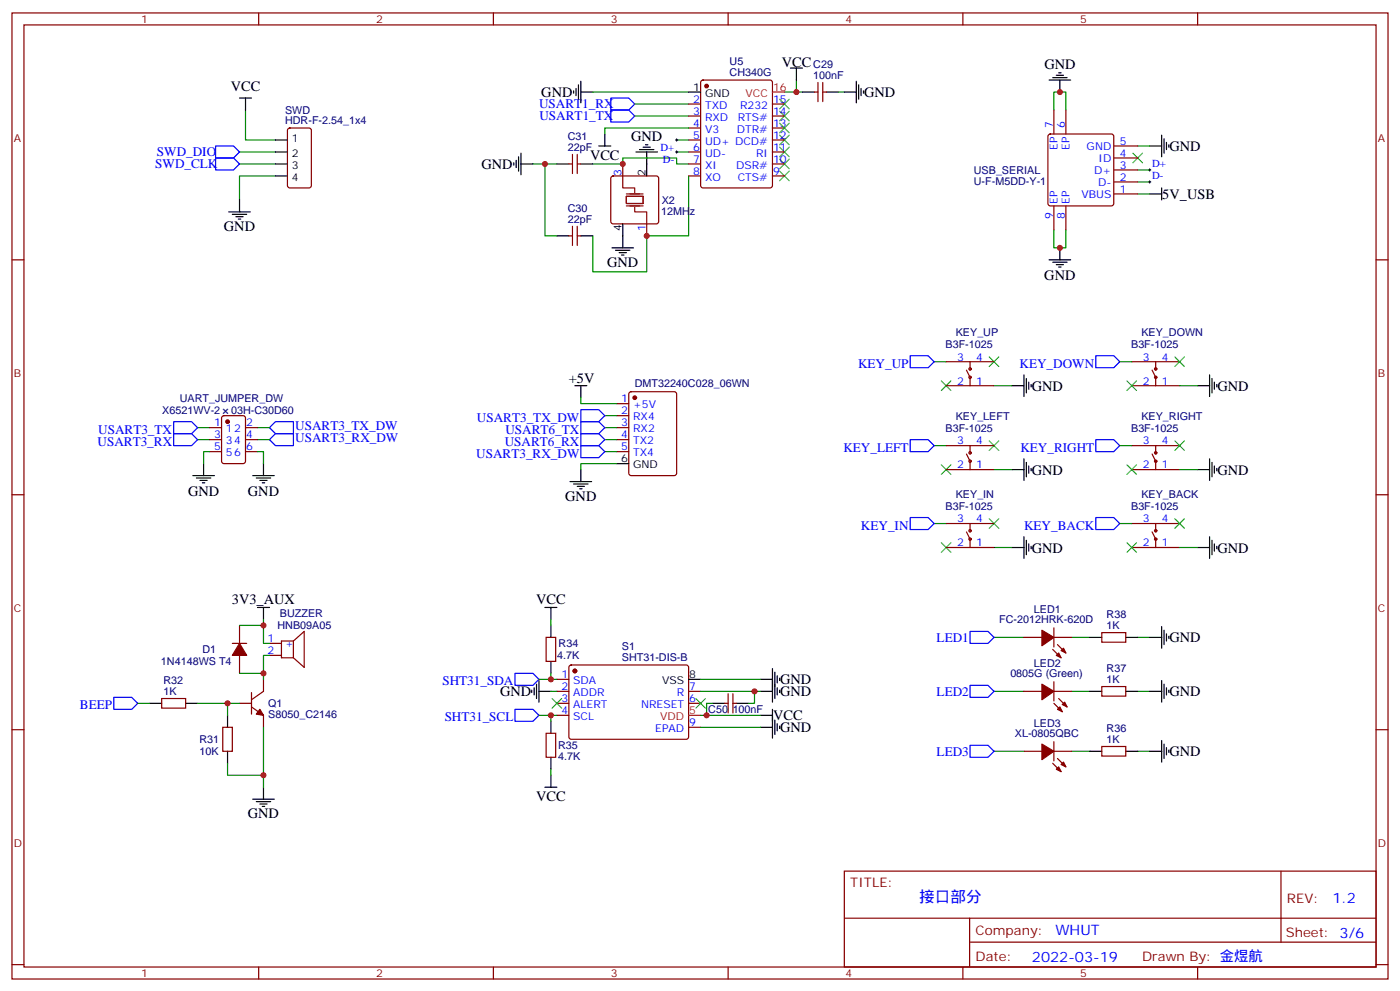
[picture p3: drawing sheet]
<svg xmlns="http://www.w3.org/2000/svg" width="412mm" height="292mm" viewBox="0 0 412 292" stroke-linecap="round" stroke-linejoin="round" font-family="sans-serif">
<g fill="none" stroke="#870000" stroke-width=".35">
<path d="M3.5 3.8h405.4v284.3h-405.4zM7.1 7.3h398.2v277.3h-398.2zM76.2 3.8v3.5M145.3 3.8v3.5M214.5 3.8v3.5M283.6 3.8v3.5M352.8 3.8v3.5M84.9 37.9l.5-.2h5.6l.7 .4v16.5l-.4 .7h-5.9l-.7-.4v-16.5zM202.8 30.6h3.6M202.8 34.1h3.6M202.8 37.7h3.6M206.6 23.8l.5-.2h19.7l.7 .4v30.6l-.4 .7h-20l-.7-.4v-30.6z"/>
<path d="M227.5 30.6h3.6M227.5 34.1h3.6M227.5 37.7h3.6M239.9 27.1h1M240.9 24.3v5.6M242.4 24.3v5.6M242.4 27.1h1M308.9 39.6l.5-.2h18l.5 .2 .2 .5v19.8l-.3 .5-.4 .2h-18l-.5-.2-.2-.5v-19.8zM310.4 32.4v7M314 32.4v7M167.6 48.3h1M168.6 45.4v5.7"/>
<path d="M170 45.4v5.7M170 48.3h1.1M180.2 52l.4-.2h12.7l.5 .2 .2 .5v12.7l-.2 .5-.5 .2h-12.7l-.5-.2-.2-.5v-12.7zM183.4 48.3v3.5M202.8 48.3h3.6M202.8 41.2h3.6M202.8 44.7h3.6M202.8 51.8h3.6M227.5 48.3h3.6M227.5 41.2h3.6M227.5 44.7h3.6M227.5 51.8h3.6"/>
<path d="M328.1 57.1h7M328.1 53.6h7M328.1 50h7M328.1 46.5h7M328.1 43h7M3.5 76.5h3.6M167.6 69.4h1M168.6 66.6v5.6M170 66.6v5.6M170 69.4h1.1M190.5 65.9v3.5M310.4 60.6v7.1"/>
<path d="M314 60.6v7.1M405.3 76.5h3.6M181.7 118.8h3.5M185.4 115.5l.5-.2h12.7l.7 .4v23.6l-.4 .6-13 .1-.6-.5-.1-23.5zM278.7 106.5h14.1M278.7 113.5h14.1M284.7 108.9l1.1 2.2v2.4M285.8 106.5v2.4M333.4 106.5h14.1M333.4 113.5h14.1M339.4 108.9l1 2.2v2.4M340.4 106.5v2.4"/>
<path d="M61.7 125.9h3.6M61.7 129.4h3.6M61.7 132.9h3.6M65.5 122.5l.5-.2h5.6l.7 .5v12.9l-.4 .7-5.9 .1-.7-.5v-13zM72.3 125.9h3.5M72.3 129.4h3.5M72.3 132.9h3.5M181.7 122.3h3.5M181.7 125.9h3.5M181.7 129.4h3.5M181.7 132.9h3.5M278.7 131.2h14.1"/>
<path d="M278.7 138.2h14.1M284.7 133.6l1.1 2.1v2.5M285.8 131.2v2.4M333.4 131.2h14.1M333.4 138.2h14.1M339.4 133.6l1 2.1v2.5M340.4 131.2v2.4M3.5 145.6h3.6M278.7 154.1h14.1M284.7 156.6l1.1 2.1v2.4M285.8 154.1v2.5M333.4 154.1h14.1"/>
<path d="M339.4 156.6l1 2.1v2.4M340.4 154.1v2.5M405.3 145.6h3.6M278.7 161.1h14.1M333.4 161.1h14.1M68.4 189.4h4.3M70.6 184.1v5.3M70.6 192.9v5.3M77.6 200v3.5l-3.5 2.5M79.4 189.4h3.5M79.4 192.9h3.5M86.4 188.7l3.2-2.9v10.6l-3.2-2.8"/>
<path d="M86.4 188.7v4.9M86.4 188.7h-3.5v4.9h3.5M160.9 187.6h2.8v7.1h-2.8zM164 200h3.6M167.8 195.9l.5-.2 34.1 .1 .4 .6v20.8l-.7 .4-34.1-.1-.4-.6v-20.5zM301.6 187.6h5.3M310.1 191.1l2.5 2.5M310.4 184.8v5.6M310.4 187.6h5.3M311.5 189.7l2.5 2.5M324.6 186.2h7v2.8h-7zM3.5 214.8h3.6"/>
<path d="M47.6 205.6h7.1v2.8h-7.1zM65.6 214.1h2.8v7h-2.8zM70.6 207h3.5M74.1 208.1l3.5 2.4v3.6M74.1 203.8v6.4M160.9 215.8h2.8v7.1h-2.8zM164 207h3.6M164 203.5h3.6M164 210.5h3.6M202.8 207h3.6M202.8 203.5h3.6M202.8 214.1h3.6"/>
<path d="M213.4 207h1.1M214.5 204.2v5.6M215.9 207h1.1M215.9 204.2v5.6M301.6 203.5h5.3M310.4 200.7v5.6M310.4 218.3v5.6M310.4 203.5h5.3M310.4 207l2.5 2.5M311.9 205.6l2.4 2.5M324.6 219.7h7v2.8h-7zM324.6 202.1h7v2.8h-7z"/>
<path d="M405.3 214.8h3.6M301.6 221.1h5.3M310.1 224.6l2.5 2.5M310.4 221.1h5.3M311.5 223.2l2.5 2.5M248.7 256.4h156.6v28.2h-156.6zM377.3 256.4v20.9M248.7 270.2h156.5M285.6 277.3h119.6M285.6 270.2v14.2M3.5 283.9h3.6M76.2 284.6v3.5"/>
<path d="M145.3 284.6v3.5M214.5 284.6v3.5M283.6 284.6v3.5M352.8 284.6v3.5M405.3 283.9h3.6"/>
<circle cx="285.8" cy="111.1" r=".35"/>
<circle cx="285.8" cy="108.6" r=".35"/>
<circle cx="340.4" cy="111.1" r=".35"/>
<circle cx="340.4" cy="108.6" r=".35"/>
<circle cx="285.8" cy="133.3" r=".35"/>
<circle cx="285.8" cy="135.7" r=".35"/>
<circle cx="340.4" cy="133.3" r=".35"/>
<circle cx="340.4" cy="135.7" r=".35"/>
<circle cx="285.8" cy="156.2" r=".35"/>
<circle cx="285.8" cy="158.7" r=".35"/>
<circle cx="340.4" cy="156.2" r=".35"/>
<circle cx="340.4" cy="158.7" r=".35"/>
</g>
<g fill="#870000" stroke="#870000" stroke-width=".35">
<path d="M76.6 208.8l1 1.7-2.1-.3z"/>
<path d="M70.6 189.4l2.1 3.5h-4.3z"/>
<path d="M312.6 191.5l.7-.7 .7 1.4z"/>
<path d="M311.1 192.9l.8-.7 .7 1.4z"/>
<path d="M306.9 185.5l3.5 2.1-3.5 2.5z"/>
<path d="M312.9 207.4l.7-.7 .7 1.4z"/>
<path d="M311.5 208.8l.7-.7 .7 1.4z"/>
<path d="M306.9 201.4l3.5 2.1-3.5 2.5z"/>
<path d="M312.6 225l.7-.7 .7 1.4z"/>
<path d="M311.1 226.4l.8-.7 .7 1.4z"/>
<path d="M306.9 219l3.5 2.1-3.5 2.5z"/>
<circle cx="187" cy="117.1" r=".53"/>
<circle cx="208.1" cy="25.3" r=".53"/>
<circle cx="67" cy="124.1" r=".53"/>
<circle cx="169.3" cy="197.5" r=".53"/>
</g>
<g fill="none" stroke="#000" stroke-width=".35">
<path d="M70.6 28.9h3.5M72.3 28.9v3.5M169 26.7v.7M169.7 26v2.2M170.4 25v4.2M171.1 27.1h3.5M171.1 23.9v6.4M178.2 39.4v3.6M202.8 27.1h3.6M232.8 20h3.6M234.6 20v3.6M236.4 27.1h3.5"/>
<path d="M243.4 27.1h3.5M248.7 27.1h3.5M252.2 23.9v6.4M252.9 25v4.2M253.6 26v2.2M254.4 26.7v.7M309 23.6h6.4M310.1 22.9h4.2M311.1 22.2h2.2M311.9 21.4h.7M312.2 23.6v3.5M342.2 39.8v6.3"/>
<path d="M70.6 58.8v3.6M81.1 44.7h3.6M81.1 48.3h3.6M81.1 41.2h3.6M81.1 51.8h3.6M151.3 47.9v.7M152 47.2v2.1M152.8 46.1v4.3M153.5 48.3h3.5M153.5 45.1v6.3M164 48.3h3.6M171.1 48.3h3.5"/>
<path d="M176.4 43h3.5M187.3 44.7h6.4M188.4 44h4.2M189.4 43.3h2.2M190.1 42.6h.8M190.5 44.7v7.1M338.7 43h3.5M338.7 57.1h3.5M342.2 55.3v3.5M342.9 40.9v4.2M343.6 41.9v2.1M344.3 42.6v.7"/>
<path d="M67.4 62.4h6.3M68.4 63.1h4.3M69.5 63.8h2.1M70.2 64.5h.7M164 69.4h3.6M171.1 69.4h3.5M180.3 73h6.3M181.3 73.7h4.3M182.4 74.4h2.1M183.1 75.1h.7M183.4 65.9v7.1M309 76.5h6.4"/>
<path d="M310.1 77.2h4.2M311.1 77.9h2.2M311.9 78.6h.7M312.2 73v3.5M169.3 113.5h3.6M171.1 113.5v3.6M298.1 113.5h3.5M301.6 110.3v6.4M302.3 111.4v4.2M303 112.5v2.1M303.7 113.2v.7M352.8 113.5h3.5"/>
<path d="M356.3 110.3v6.4M357 111.4v4.2M357.7 112.5v2.1M358.4 113.2v.7M56.8 140h6.3M60 136.5v3.5M74.4 140h6.4M77.6 136.5v3.5M171.1 138.2v3.5M181.7 136.5h3.5M298.1 138.2h3.5M301.6 135v6.4"/>
<path d="M302.3 136.1v4.2M303 137.2v2.1M303.7 137.9v.7M352.8 138.2h3.5M356.3 135v6.4M357 136.1v4.2M357.7 137.2v2.1M358.4 137.9v.7M57.9 140.7h4.2M58.9 141.4h2.1M59.6 142.1h.7M75.5 140.7h4.2"/>
<path d="M76.6 141.4h2.1M77.3 142.1h.7M167.9 141.7h6.4M169 142.5h4.2M170 143.2h2.2M170.7 143.9h.7M301.6 158v6.3M302.3 159v4.3M356.3 158v6.3M357 159v4.3M75.8 178.8h3.6M77.6 178.8v3.5"/>
<path d="M160.5 178.8h3.5M162.3 178.8v3.5M298.1 161.1h3.5M303 160.1v2.1M303.7 160.8v.7M352.8 161.1h3.5M357.7 160.1v2.1M358.4 160.8v.7M162.3 184.1v3.5M162.3 194.7v3.5M202.8 200h3.6M224 200h3.5"/>
<path d="M227.5 196.8v9.9M228.2 197.8v7.8M229 198.9v2.1M229.7 199.6v.7M321 187.6h3.6M331.6 187.6h3.5M338.7 187.6h3.5M342.2 184.4v6.4M342.9 185.5v4.2M343.6 186.5v2.2M344.3 187.3v.7M44.1 207h3.5"/>
<path d="M54.7 207h3.5M67 210.5v3.6M156.6 203.1v.7M157.3 202.4v2.1M158 201.4v4.2M158.7 203.5h3.6M158.7 200.3v6.4M162.3 212.3v3.5M209.9 207h3.5M217 207h3.5M224 210.5h3.5M224 203.5h3.5"/>
<path d="M224 214.1h3.5M227.5 208.8v8.4M228.2 211.9v4.3M229 202.4v2.1M229 213v2.1M229.7 203.1v.7M229.7 213.7v.7M321 203.5h3.6M331.6 203.5h3.5M338.7 203.5h3.5M342.2 200.3v6.4M342.2 217.9v6.4"/>
<path d="M342.9 201.4v4.2M342.9 219v4.2M343.6 202.4v2.1M344.3 203.1v.7M67 221.1v3.5M74.4 235.2h6.4M75.5 235.9h4.2M76.6 236.6h2.1M77.3 237.3h.7M77.6 231.7v3.5M160.5 231.7h3.5M162.3 222.9v3.5"/>
<path d="M162.3 228.2v3.5M321 221.1h3.6M331.6 221.1h3.5M338.7 221.1h3.5M343.6 220.1v2.1M344.3 220.8v.7"/>
</g>
<g fill="none" stroke="#00f" stroke-width=".35">
<path d="M179.9 28.9h5.3l1.8 1.7-1.8 1.8h-5.3zM179.9 32.4h5.3l1.8 1.7-1.8 1.8h-5.3zM63.5 43h5.3l1.8 1.7-1.8 1.8h-5.3zM63.5 46.5h5.3l1.8 1.8-1.8 1.7h-5.3zM268.1 104.7h5.3l1.8 1.8-1.8 1.7h-5.3zM322.8 104.7h5.3l1.7 1.8-1.7 1.7h-5.3zM51.2 124.1h5.2l1.8 1.8-1.8 1.7h-5.2zM51.2 127.6h5.2l1.8 1.8-1.8 1.8h-5.2zM79.4 125.9l1.7-1.8h5.3v3.5h-5.3zM79.4 129.4l1.7-1.8h5.3v3.6h-5.3zM171.1 120.6h5.3l1.8 1.7-1.8 1.8h-5.3zM171.1 131.2h5.3l1.8 1.7-1.8 1.8h-5.3z"/>
<path d="M171.1 124.1h5.3l1.8 1.8-1.8 1.7h-5.3zM171.1 127.6h5.3l1.8 1.8-1.8 1.8h-5.3zM268.1 129.4h5.3l1.8 1.8-1.8 1.7h-5.3zM322.8 129.4h5.3l1.7 1.8-1.7 1.7h-5.3zM268.1 152.3h5.3l1.8 1.8-1.8 1.8h-5.3zM322.8 152.3h5.3l1.7 1.8-1.7 1.8h-5.3zM151.7 198.2h5.3l1.7 1.8-1.7 1.7h-5.3zM285.8 185.8h5.2l1.8 1.8-1.8 1.8h-5.2zM33.5 205.2h5.3l1.8 1.8-1.8 1.8h-5.3zM151.7 208.8h5.3l1.7 1.7-1.7 1.8h-5.3zM285.8 219.4h5.2l1.8 1.7-1.8 1.8h-5.2zM285.8 201.7h5.2l1.8 1.8-1.8 1.7h-5.2z"/>
</g>
<g fill="none" stroke="#008700" stroke-width=".35">
<path d="M72.3 32.4v8.8h8.8M174.6 27.1h28.2M187 30.6h15.8M187 34.1h15.8M202.8 37.7h-24.6v1.7M234.6 23.6v3.5h-3.5M234.6 27.1h1.8M246.9 27.1h1.8M310.4 32.4v-5.3h3.6v5.3M70.6 44.7h10.5M70.6 48.3h10.5M81.1 51.8h-10.5v7"/>
<path d="M157 48.3h7M160.5 48.3v21.1h3.5M174.6 48.3h8.8v-1.8h15.9v1.8h3.5M199.3 41.2h3.5M199.3 44.7h3.5M202.8 51.8v17.6h-12.3v10.6h-15.9v-10.6M335.1 57.1h3.6M335.1 53.6h3.6M335.1 50h3.6M335.1 43h3.6M310.4 67.7v5.3h3.6v-5.3M171.1 117.1v1.7h10.6"/>
<path d="M275.2 106.5h3.5M292.8 113.5h5.3M329.8 106.5h3.6M347.5 113.5h5.3M58.2 125.9h3.5M58.2 129.4h3.5M61.7 132.9h-1.7v3.6M75.8 132.9h1.8v3.6M75.8 125.9h3.6M75.8 129.4h3.6M178.2 122.3h3.5M178.2 125.9h3.5"/>
<path d="M178.2 129.4h3.5M178.2 132.9h3.5M181.7 136.5h-10.6v1.7M275.2 131.2h3.5M292.8 138.2h5.3M329.8 131.2h3.6M347.5 138.2h5.3M275.2 154.1h3.5M329.8 154.1h3.6M292.8 161.1h5.3M347.5 161.1h5.3M70.6 198.2h7"/>
<path d="M70.6 184.1h7M77.6 182.3v7.1h1.8M79.4 192.9h-1.8v7.1M158.7 200h5.3M162.3 182.3v1.8M162.3 198.2v1.8M206.4 200h17.6M292.8 187.6h8.8M315.7 187.6h5.3M335.1 187.6h3.6M40.6 207h3.5M58.2 207h12.4"/>
<path d="M67 207v3.5M77.6 214.1v17.6M158.7 210.5h5.3M162.3 203.5h1.7M162.3 210.5v1.8M206.4 210.5h17.6M206.4 203.5h17.6M206.4 214.1h17.6M209.9 207h-1.8v3.5M222.2 203.5v3.5h-1.7M292.8 203.5h8.8M315.7 203.5h5.3"/>
<path d="M335.1 203.5h3.6M67 224.6v3.6h10.6M162.3 226.4v1.8M292.8 221.1h8.8M315.7 221.1h5.3M335.1 221.1h3.6"/>
</g>
<path d="M199 44.7h.7M199 41.2h.7M199.3 40.9v.7M199.3 44.4v.7M338.3 53.6h.7M338.3 50h.7M338.7 49.7v.7M338.7 53.2v.7" fill="none" stroke="#000" stroke-width=".29"/>
<path d="M183.4 51.8v3.5h3.6v1.4M184.5 57.8h4.9v2.1h-4.9zM184.5 57.1h4.9M184.5 60.6h4.9M187 61v1.4h3.5v3.5" fill="none" stroke="#870012" stroke-width=".35"/>
<g fill="none" stroke="#3c3" stroke-width=".35">
<path d="M229.7 39.8l2.8 2.8M229.7 32.7l2.8 2.9M229.7 29.2l2.8 2.8M229.7 36.3l2.8 2.8M232.5 39.8l-2.8 2.8M232.5 32.7l-2.8 2.9M232.5 29.2l-2.8 2.8M232.5 36.3l-2.8 2.8M229.7 50.4l2.8 2.8M229.7 46.8l2.8 2.9M229.7 43.3l2.8 2.8M232.5 50.4l-2.8 2.8"/>
<path d="M232.5 46.8l-2.8 2.9M232.5 43.3l-2.8 2.8M333.7 45.1l2.8 2.8M336.5 45.1l-2.8 2.8M277.3 112.1l2.8 2.8M280.1 112.1l-2.8 2.8M291.4 105.1l2.8 2.8M294.2 105.1l-2.8 2.8M332 112.1l2.8 2.8M334.8 112.1l-2.8 2.8M346.1 105.1l2.8 2.8M348.9 105.1l-2.8 2.8"/>
<path d="M277.3 136.8l2.8 2.8M280.1 136.8l-2.8 2.8M291.4 129.8l2.8 2.8M294.2 129.8l-2.8 2.8M332 136.8l2.8 2.8M334.8 136.8l-2.8 2.8M346.1 129.8l2.8 2.8M348.9 129.8l-2.8 2.8M277.3 159.7l2.8 2.9M280.1 159.7l-2.8 2.9M291.4 152.7l2.8 2.8M294.2 152.7l-2.8 2.8"/>
<path d="M332 159.7l2.8 2.9M334.8 159.7l-2.8 2.9M346.1 152.7l2.8 2.8M348.9 152.7l-2.8 2.8M162.6 205.6l2.9 2.8M165.5 205.6l-2.9 2.8M205 205.6l2.8 2.8M207.8 205.6l-2.8 2.8"/>
</g>
<path d="M227.5 27.1h3.6M202.8 210.5h3.6" fill="none" stroke="#f00" stroke-width=".35"/>
<g fill="#c00">
<circle cx="160.5" cy="48.3" r=".88"/>
<circle cx="190.5" cy="69.4" r=".88"/>
<circle cx="183.4" cy="48.3" r=".88"/>
<circle cx="234.6" cy="27.1" r=".88"/>
<circle cx="312.2" cy="73" r=".88"/>
<circle cx="312.2" cy="27.1" r=".88"/>
<circle cx="67" cy="207" r=".88"/>
<circle cx="77.6" cy="228.2" r=".88"/>
<circle cx="77.6" cy="198.2" r=".88"/>
<circle cx="77.6" cy="184.1" r=".88"/>
<circle cx="208.1" cy="210.5" r=".88"/>
<circle cx="222.3" cy="203.5" r=".88"/>
<circle cx="162.3" cy="200" r=".88"/>
<circle cx="162.3" cy="210.5" r=".88"/>
</g>
<text font-size="4.6" fill="#00f" x="270.8" y="265.4">接口部分</text>
<g font-size="4.2">
<text x="230.3" y="19.7">VCC</text>
<text x="307.6" y="20.3">GND</text>
<text x="68" y="26.7">VCC</text>
<text x="159.5" y="28.5">GND</text>
<text x="254.5" y="28.5">GND</text>
<text x="185.9" y="41.5">GND</text>
<text x="173.8" y="46.9">VCC</text>
<text x="344.5" y="44.4">GND</text>
<text x="141.8" y="49.7">GND</text>
<text x="342.4" y="58.5">5V_USB</text>
<text x="66" y="68">GND</text>
<text x="178.9" y="78.6">GND</text>
<text x="307.6" y="82.5">GND</text>
<text x="167.6" y="112.8">+5V</text>
<text x="303.9" y="115">GND</text>
<text x="358.6" y="115">GND</text>
<text x="303.9" y="139.7">GND</text>
<text x="358.6" y="139.7">GND</text>
<text x="55.4" y="146">GND</text>
<text x="73" y="146">GND</text>
<text x="166.5" y="147.4">GND</text>
<text x="303.9" y="162.6">GND</text>
<text x="358.6" y="162.6">GND</text>
<text x="68.3" y="177.7">3V3_AUX</text>
<text x="157.9" y="177.7">VCC</text>
<text x="344.5" y="189">GND</text>
<text x="229.8" y="201.4">GND</text>
<text x="147.3" y="204.9">GND</text>
<text x="229.8" y="204.9">GND</text>
<text x="344.5" y="204.9">GND</text>
<text x="227.7" y="212">VCC</text>
<text x="229.8" y="215.5">GND</text>
<text x="344.5" y="222.6">GND</text>
<text x="157.9" y="235.6">VCC</text>
<text x="73" y="240.9">GND</text>
</g>
<g font-size="4.2" fill="#00f">
<text x="392.5" y="265.7">1.2</text>
<text x="310.9" y="275.2">WHUT</text>
<text x="304" y="283">2022-03-19</text>
</g>
<g font-size="3.9" fill="#00f">
<text x="158.8" y="31.9">USART1_RX</text>
<text x="158.9" y="35.4">USART1_TX</text>
<text x="46.2" y="46">SWD_DIO</text>
<text x="45.7" y="49.5">SWD_CLK</text>
<text x="252.8" y="108.2">KEY_UP</text>
<text x="300.3" y="108.2">KEY_DOWN</text>
<text x="140.5" y="124.1">USART3_TX_DW</text>
<text x="28.7" y="131.2">USART3_RX</text>
<text x="28.9" y="127.6">USART3_TX</text>
<text x="87" y="126.6">USART3_TX_DW</text>
<text x="87" y="130.2">USART3_RX_DW</text>
<text x="148.7" y="131.2">USART6_RX</text>
<text x="148.9" y="127.6">USART6_TX</text>
<text x="140.3" y="134.7">USART3_RX_DW</text>
<text x="248.5" y="132.9">KEY_LEFT</text>
<text x="300.6" y="132.9">KEY_RIGHT</text>
<text x="253.6" y="155.9">KEY_IN</text>
<text x="301.7" y="155.9">KEY_BACK</text>
<text x="275.9" y="188.9">LED1</text>
<text x="130.3" y="201.7">SHT31_SDA</text>
<text x="23.6" y="208.8">BEEP</text>
<text x="275.9" y="204.7">LED2</text>
<text x="131" y="212.3">SHT31_SCL</text>
<text x="275.9" y="222.4">LED3</text>
</g>
<g font-size="3.9" fill="#800">
<text x="250.5" y="261">TITLE:</text>
<text x="379.1" y="265.7">REV:</text>
<text x="287.4" y="275.2">Company:</text>
<text x="378.7" y="275.8">Sheet: 3/6</text>
<text x="287.4" y="282.9">Date:</text>
<text x="336.4" y="282.9">Drawn By: 金煜航</text>
</g>
<g font-size="3.2" fill="#800">
<text x="41.6" y="6.8">1</text>
<text x="110.8" y="6.8">2</text>
<text x="179.9" y="6.8">3</text>
<text x="249.1" y="6.8">4</text>
<text x="318.2" y="6.8">5</text>
<text x="4.1" y="41.9">A</text>
<text x="405.9" y="41.9">A</text>
<text x="4.1" y="111.1">B</text>
<text x="405.9" y="111.1">B</text>
<text x="4.1" y="180.2">C</text>
<text x="405.9" y="180.2">C</text>
<text x="4.1" y="249.3">D</text>
<text x="405.9" y="249.3">D</text>
<text x="41.6" y="287.6">1</text>
<text x="110.8" y="287.6">2</text>
<text x="179.9" y="287.6">3</text>
<text x="249.1" y="287.6">4</text>
<text x="318.2" y="287.6">5</text>
</g>
<g font-size="3.2" fill="#000080">
<text x="214.9" y="22.3">CH340G</text>
<text x="214.9" y="19.3">U5</text>
<text x="239.6" y="23.2">100nF</text>
<text x="239.6" y="20.1">C29</text>
<text x="84" y="33.4">SWD</text>
<text x="84" y="36.6">HDR-F-2.54_1x4</text>
<text x="167.2" y="41.2">C31</text>
<text x="167.2" y="44.4">22pF</text>
<text x="286.9" y="51.2">USB_SERIAL</text>
<text x="286.9" y="54.3">U-F-M5DD-Y-1</text>
<text x="167.2" y="65.5">22pF</text>
<text x="167.2" y="62.3">C30</text>
<text x="194.7" y="63.1">12MHz</text>
<text x="194.9" y="60.1">X2</text>
<text x="281.5" y="98.8">KEY_UP</text>
<text x="336.2" y="98.8">KEY_DOWN</text>
<text x="278.5" y="102.4">B3F-1025</text>
<text x="333.2" y="102.4">B3F-1025</text>
<text x="52.9" y="118.3">UART_JUMPER_DW</text>
<text x="187" y="114">DMT32240C028_06WN</text>
<text x="47.8" y="121.8">X6521WV-2</text>
<text x="68.1" y="121.8">03H-C30D60</text>
<text x="281.5" y="123.5">KEY_LEFT</text>
<text x="336.2" y="123.5">KEY_RIGHT</text>
<text x="278.5" y="127">B3F-1025</text>
<text x="333.2" y="127">B3F-1025</text>
<text x="278.5" y="150">B3F-1025</text>
<text x="281.5" y="146.4">KEY_IN</text>
<text x="333.2" y="150">B3F-1025</text>
<text x="336.2" y="146.4">KEY_BACK</text>
<text x="81.7" y="185.2">HNB09A05</text>
<text x="82.5" y="181.7">BUZZER</text>
<text x="294.3" y="183.5">FC-2012HRK-620D</text>
<text x="304.6" y="180.5">LED1</text>
<text x="326" y="185.1">1K</text>
<text x="326" y="181.9">R38</text>
<text x="164.6" y="190.5">R34</text>
<text x="183.2" y="191.4">S1</text>
<text x="47.4" y="195.8">1N4148WS T4</text>
<text x="59.6" y="192.3">D1</text>
<text x="164.2" y="194">4.7K</text>
<text x="183.2" y="194.7">SHT31-DIS-B</text>
<text x="304.6" y="196.4">LED2</text>
<text x="326" y="197.8">R37</text>
<text x="48.1" y="201.5">R32</text>
<text x="297.6" y="199.3">0805G (Green)</text>
<text x="326" y="201">1K</text>
<text x="48.1" y="204.5">1K</text>
<text x="79" y="208.2">Q1</text>
<text x="208.7" y="209.9">C50</text>
<text x="215.8" y="209.9">100nF</text>
<text x="79" y="211.3">S8050_C2146</text>
<text x="304.6" y="214">LED3</text>
<text x="326" y="215.4">R36</text>
<text x="58.7" y="218.7">R31</text>
<text x="164.4" y="220.5">R35</text>
<text x="298.9" y="217">XL-0805QBC</text>
<text x="326" y="218.7">1K</text>
<text x="58.8" y="222.2">10K</text>
<text x="164.4" y="223.7">4.7K</text>
</g>
<g font-size="3.2">
<text x="204.2" y="26.7">1</text>
<text x="207.7" y="28.5">GND</text>
<text x="86" y="41.9">1</text>
<text x="86" y="46.1">2</text>
<text x="86" y="49.7">3</text>
<text x="86" y="53.2">4</text>
<text x="190.1" y="51.8" transform="rotate(-90 190.1 51.8)">2</text>
<text x="183.1" y="67.9" transform="rotate(-90 183.1 67.9)">4</text>
<text x="183" y="136.1">6</text>
<text x="186.5" y="137.9">GND</text>
<text x="195" y="201.4">VSS</text>
<text x="203" y="199.6">8</text>
</g>
<g font-size="3.2" fill="#f00">
<text x="219.6" y="28.5">VCC</text>
<text x="227.7" y="26.7">16</text>
<text x="194.5" y="211.9">VDD</text>
<text x="203" y="210.2">5</text>
</g>
<g font-size="3.2" fill="#00f">
<text x="204.2" y="30.3">2</text>
<text x="204.2" y="33.8">3</text>
<text x="207.7" y="32">TXD</text>
<text x="207.7" y="35.6">RXD</text>
<text x="217.3" y="35.6">RTS#</text>
<text x="218" y="32">R232</text>
<text x="227.7" y="33.8">14</text>
<text x="227.7" y="30.3">15</text>
<text x="204.2" y="37.3">4</text>
<text x="204.2" y="40.9">5</text>
<text x="207.7" y="39.1">V3</text>
<text x="217" y="39.1">DTR#</text>
<text x="227.7" y="40.9">12</text>
<text x="227.7" y="37.3">13</text>
<text x="310.1" y="37.7" transform="rotate(-90 310.1 37.7)">7</text>
<text x="313.6" y="37.7" transform="rotate(-90 313.6 37.7)">6</text>
<text x="194.5" y="44.3">D+</text>
<text x="195.3" y="47.8">D-</text>
<text x="204.2" y="44.4">6</text>
<text x="204.2" y="47.9">7</text>
<text x="207.7" y="42.6">UD+ DCD#</text>
<text x="207.7" y="46.1">UD-</text>
<text x="222.7" y="46.1">RI</text>
<text x="227.7" y="47.9">10</text>
<text x="227.7" y="44.4">11</text>
<text x="311.5" y="44.1" transform="rotate(-90 311.5 44.1)">EP</text>
<text x="315" y="44.1" transform="rotate(-90 315 44.1)">EP</text>
<text x="320.1" y="44">GND</text>
<text x="323.6" y="47.6">ID</text>
<text x="329.8" y="46.1">4</text>
<text x="329.8" y="42.6">5</text>
<text x="183.1" y="51.8" transform="rotate(-90 183.1 51.8)">3</text>
<text x="204.2" y="51.4">8</text>
<text x="207.7" y="49.7">XI</text>
<text x="207.7" y="53.2">XO</text>
<text x="216.8" y="49.7">DSR#</text>
<text x="217.3" y="53.2">CTS#</text>
<text x="227.7" y="51.4">9</text>
<text x="322.3" y="51.1">D+</text>
<text x="329.8" y="53.2">2</text>
<text x="329.8" y="49.7">3</text>
<text x="339.4" y="52.7">D-</text>
<text x="339.4" y="49.1">D+</text>
<text x="311.5" y="59.9" transform="rotate(-90 311.5 59.9)">EP</text>
<text x="315" y="59.9" transform="rotate(-90 315 59.9)">EP</text>
<text x="318.5" y="58.1">VBUS</text>
<text x="323.5" y="54.6">D-</text>
<text x="329.8" y="56.7">1</text>
<text x="310.1" y="64.4" transform="rotate(-90 310.1 64.4)">9</text>
<text x="313.6" y="64.4" transform="rotate(-90 313.6 64.4)">8</text>
<text x="190.1" y="67.9" transform="rotate(-90 190.1 67.9)">1</text>
<text x="282" y="106.1">3</text>
<text x="287.5" y="106.1">4</text>
<text x="336.6" y="106.1">3</text>
<text x="342.2" y="106.1">4</text>
<text x="282" y="113.2">2</text>
<text x="287.5" y="113.2">1</text>
<text x="336.6" y="113.2">2</text>
<text x="342.2" y="113.2">1</text>
<text x="183" y="118.5">1</text>
<text x="63.1" y="125.5">1</text>
<text x="72.5" y="125.5">2</text>
<text x="183" y="122">2</text>
<text x="183" y="125.5">3</text>
<text x="186.5" y="120.2">+5V</text>
<text x="186.5" y="123.8">RX4</text>
<text x="63.1" y="129">3</text>
<text x="66.6" y="127.3">12</text>
<text x="66.6" y="130.8">34</text>
<text x="72.5" y="129">4</text>
<text x="183" y="129">4</text>
<text x="186.5" y="127.3">RX2</text>
<text x="186.5" y="130.8">TX2</text>
<text x="282" y="130.8">3</text>
<text x="287.5" y="130.8">4</text>
<text x="336.6" y="130.8">3</text>
<text x="342.2" y="130.8">4</text>
<text x="63.1" y="132.6">5</text>
<text x="66.6" y="134.3">56</text>
<text x="72.5" y="132.6">6</text>
<text x="183" y="132.6">5</text>
<text x="186.5" y="134.3">TX4</text>
<text x="282" y="137.9">2</text>
<text x="287.5" y="137.9">1</text>
<text x="336.6" y="137.9">2</text>
<text x="342.2" y="137.9">1</text>
<text x="282" y="153.7">3</text>
<text x="287.5" y="153.7">4</text>
<text x="336.6" y="153.7">3</text>
<text x="342.2" y="153.7">4</text>
<text x="282" y="160.8">2</text>
<text x="287.5" y="160.8">1</text>
<text x="336.6" y="160.8">2</text>
<text x="342.2" y="160.8">1</text>
<text x="78.8" y="189">1</text>
<text x="84" y="190.4">+</text>
<text x="78.8" y="192.5">2</text>
<text x="165.4" y="199.6">1</text>
<text x="165.4" y="203.1">2</text>
<text x="168.9" y="201.4">SDA</text>
<text x="203" y="203.1">7</text>
<text x="165.4" y="206.7">3</text>
<text x="168.9" y="204.9">ADDR</text>
<text x="168.9" y="208.4">ALERT</text>
<text x="188.8" y="208.4">NRESET</text>
<text x="199.3" y="204.9">R</text>
<text x="203" y="206.7">6</text>
<text x="165.4" y="210.2">4</text>
<text x="168.9" y="211.9">SCL</text>
<text x="193" y="215.5">EPAD</text>
<text x="203" y="213.7">9</text>
</g>
</svg>
